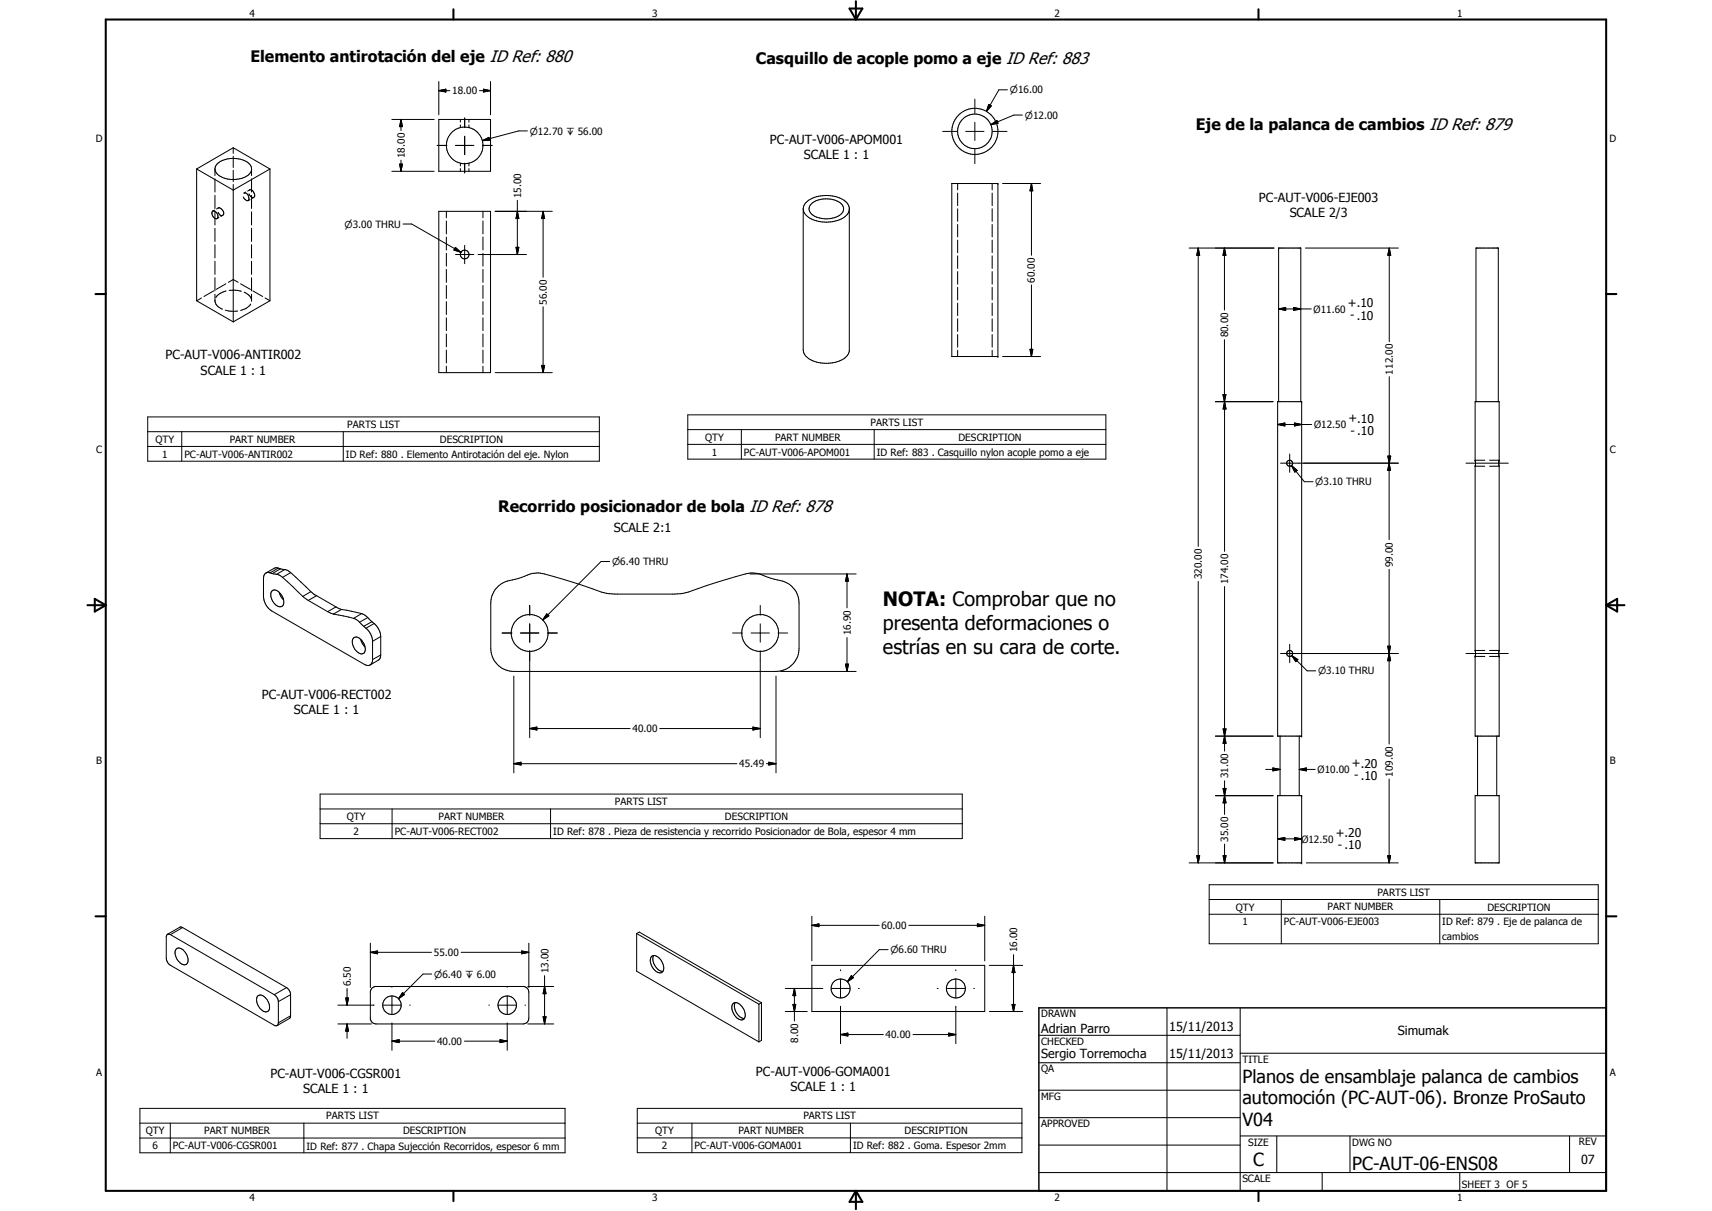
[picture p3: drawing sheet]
<svg xmlns="http://www.w3.org/2000/svg" width="594mm" height="420mm" viewBox="0 0 594 420" stroke-linecap="round" stroke-linejoin="round" font-family="sans-serif">
<g fill="none" stroke="#000" stroke-width=".35">
<path d="M152.3 31.5l2.4-.6v1zM152.3 28.3v11.5M152.3 31.5h3.8M166.4 31.5h3.8M167.8 30.9l2.4 .6-2.4 .4zM170.2 28.3v11.5M338.3 34.4v5M343.1 36.2l.9 .5-1.7 2zM349.6 31.2h-3l-4.3 7.5M354.8 39.9h-3l-8 3.4M68.2 58.6l12.7 7.4 12.8-7.4M68.2 58.6v45.8"/>
<path d="M74.6 58.6v2.3M80.9 51.3v1.9M80.9 54.2v3.9M80.9 59.1v3.9M80.9 51.3l-12.7 7.3M80.9 51.3l12.8 7.3M87.3 58.8a4.5 4.5 0 0 1-4.2 3.3 7.4 7.4 0 0 1-8.4-2.8 3.2 3.2 0 0 1 2.7-3.7 8.5 8.5 0 0 1 9.6 1.8l.3 1.1v2.4M93.7 58.6v45.8M136 59.4h14.7M136 41.4h14.7M138.7 56.9h1l-.6 2.5zM139.1 41.4l.6 2.5h-1z"/>
<path d="M139.1 41.4v3.9M139.1 55.6v3.8M151.7 50.5h3.4M152.3 41.4h17.9v18h-17.9zM158.1 50.5h6.3M159.8 41.4v1M159.8 43.3v1M159.8 56.6v1M159.8 58.5v.9M161.2 40.9v3.4M161.2 47.3v6.3M161.2 56.6v3.4"/>
<path d="M162.7 41.4v1M162.7 43.3v1M162.7 56.6v1M162.7 58.5v.9M167.4 48.8l2.3-1.1 .2 .9zM167.4 50.5h3.4M183 45.4h-3l-12.6 3.4M327.1 45.6h5M335.1 45.6h6.4M338.3 42.4v6.4M338.3 51.7v5.1M343.8 43.3l2.1-1.5 .4 1z"/>
<path d="M344.5 45.6h5M73.8 73.2a1.71 1.71 0 0 0 1.5 2.6M73.8 73.2a1.73 1.73 0 0 1 1.5 2.6M74.5 72.9l-.7 .3M74.6 62.1v4.5M74.6 67.8v4.5M74.6 73.5v4.6M74.6 79.2v4.6M75.7 73.7a1.3 1.3 0 0 0 1.6 1M75.8 72.1a1.84 1.84 0 0 1 1.6 2.5l-.1 .1M75.8 72.1l-.1 .1M75.8 72.1l-.7 .4"/>
<path d="M76 75.5l-.7 .3M77.3 74.7l-.7 .4M80.9 64v47.7M84.4 68.3a1.91 1.91 0 0 0 1.7 1.3M84.7 67a1.7 1.7 0 0 1 1.4 2.6M85.3 66.6l-.7 .4M86.4 67.3v.1M86.4 67.4a1.5 1.5 0 0 0 1.6 1.1M86.5 65.9h.1M86.6 65.9a1.65 1.65 0 0 1 1.5 .8 1.65 1.65 0 0 1-.1 1.8M86.6 65.9l-.7 .4M86.8 69.3l-.7 .3"/>
<path d="M87.3 62.1v4.5M87.3 67.8v4.5M87.3 73.5v4.6M87.3 79.2v4.6M88 68.5l-.6 .4M139.9 77.7h3l17 9.8M152.3 73.3h17.9v56h-17.9zM154.9 73.3v2.3M154.9 76.7v4.5M167.6 73.3v2.3M167.6 76.7v4.5M171.8 73.3h19.8"/>
<path d="M179.5 73.3l.5 2.5h-.9zM179.5 69.5v18.8M188.5 73.3l.5 2.5h-1zM188.5 73.3v22.9M278.7 72.4a5 5 0 0 0 4 4.1 11.4 11.4 0 0 0 11.3-2.1l.7-1.5M279.5 70.5a11.2 11.2 0 0 1 14.5 0l.7 1.6v49.7a6.3 6.3 0 0 1-5.9 4.1 9.6 9.6 0 0 1-9.8-3.3l-.3-1.1v-49.1zM281.3 71a8.3 8.3 0 0 1 11 .1 2.55 2.55 0 0 1-1.3 3.8 8.4 8.4 0 0 1-9.9-1.2 2.15 2.15 0 0 1 .2-2.7zM330.3 63.7h16v60h-16zM332.3 63.7v2.2M332.3 67v4.3M332.3 72.4v4.4M332.3 77.9v4.3"/>
<path d="M344.3 63.7v2.2M344.3 67v4.3M344.3 72.4v4.4M344.3 77.9v4.3M347.9 63.7h13.2M357.9 63.7l.5 2.5h-1zM357.9 63.7v24.9M74.6 84.9v4.6M74.6 90.6v4.6M74.6 96.4v4.5M78.4 98.5l-3.4 1.9M79.2 98l1.7-1 1.8 1"/>
<path d="M83.5 98.5l3.4 1.9M87.3 84.9v4.6M87.3 90.6v4.6M87.3 96.4v4.5M154.9 82.3v4.4M154.9 87.9v4.4M154.9 93.5v4.5M154.9 99.1v4.4M158 85.9l1.9 1.6-2.4-.8zM158.1 88.3h6.3M161.2 85.1v6.4M165.9 88.3h16.8"/>
<path d="M167.6 82.3v4.4M167.6 87.9v4.4M167.6 93.5v4.5M167.6 99.1v4.4M179.1 85.8h.9l-.5 2.5zM332.3 83.3v4.4M332.3 88.8v4.3M332.3 94.2v4.4M332.3 99.7v4.4M344.3 83.3v4.4M344.3 88.8v4.3M344.3 94.2v4.4"/>
<path d="M344.3 99.7v4.4M357.9 98.8v24.9M412.6 86.1h29.5M415.8 86.1l.5 2.5h-1zM415.8 86.1v103.5M424.9 86.1l.5 2.5h-1zM424.9 86.1v21.5M453 86.1h32.3M482.1 86.1l.5 2.5h-1zM482.1 86.1v32.4M68.2 104.4l12.7 7.3M69.9 103.4l-1.7 1"/>
<path d="M74.2 100.9l-3.4 2M74.6 102.1v2.3M74.6 104.2a3.4 3.4 0 0 0 2.6 3.1M78.2 107.6l1.6 .3h2.6M78.4 101a5.5 5.5 0 0 0-3.5 2.2M79.5 100.8h2.9l1.3 .2M84.7 101.4a3.9 3.9 0 0 1 2.6 2.6M87 105.5a5.4 5.4 0 0 1-3.5 2.2M87.3 102.1v2.4M87.8 100.9l3.3 2M92 103.4l1.7 1M93.7 104.4l-12.8 7.3"/>
<path d="M154.9 104.6v4.5M154.9 110.3v4.4M154.9 115.9v4.5M167.6 104.6v4.5M167.6 110.3v4.4M167.6 115.9v4.5M188.5 106.4v22.9M332.3 105.2v4.3M332.3 110.6v4.4M332.3 116.1v4.3M344.3 105.2v4.3M344.3 110.6v4.4"/>
<path d="M344.3 116.1v4.3M424.9 117.9v73.4M443.7 107.2l2.4-.5v1zM443.7 107.2h11.3M448.9 106.7l2.5 .5-2.5 .5zM154.9 121.5v4.4M154.9 127v2.3M167.6 121.5v4.4M167.6 127v2.3M171.8 129.3h19.8M188 126.8h1l-.5 2.5zM332.3 121.5v2.2"/>
<path d="M344.3 121.5v2.2M347.9 123.7h13.2M357.4 121.2h1l-.5 2.5zM421.7 139.4h20.1M424.4 136.9h1l-.5 2.5zM424.9 139.4l.5 2.5h-1zM443.3 139.4h8.4v116h-8.4zM443.7 139.4v-53.3h7.7v53.3M482.1 130.7l-.1 56.5M512.2 139.4v-53.3h7.7v53.3M51.3 144.7h156.7v15.3h-156.7zM51.3 149.8h156.7"/>
<path d="M51.3 154.9h156.7M63.1 149.8v10.2M119.1 149.8v10.2M238.7 143.9h145v15.4h-145zM238.7 149.1h145M238.7 154.2h145M257.3 149.1v10.2M303.4 149.1v10.2M443.3 147.3l2.5-.5v1zM443.3 147.3h11.9M447.5 157.5v6.4M449.2 146.8l2.5 .5-2.5 .5z"/>
<path d="M481.6 158.2h1l-.5 2.5zM511.9 159.7h3.3M516.9 159.7h3.3M520.2 159.7v-20.3h-8.3v116h8.3v-27.6M520.2 159.7v68.1M444.4 160.7h40.9M448.2 161.5l1.9 1.7-.8 .6zM448.2 161.5l4.4 5.6h3M482 160.7l.5 2.5h-1zM508.7 160.7h14.7M511.9 161.8h3.3M511.9 161.6v.1"/>
<path d="M516.9 161.8h3.3M92.3 198.8l-.7 .8-.2 1.1 .1 6.7a6.3 6.3 0 0 0 2.8 4.6l32.1 18.5a1.69 1.69 0 0 0 1.9 .3 1.69 1.69 0 0 0 1-1.5v-7.2a6.7 6.7 0 0 0-2.3-4.1M93.7 198.8h-1.4M93.7 198.8l.8 .2M94.5 199l1.5 .3M96 199.3l1 .3 1 .7M96.6 197.1l-2.9 1.7M96.6 197.1h-1.2l-3.1 1.7M96.6 197.1l.7 .3M97.3 197.4l1.5 .2M97.3 197.4l-2.8 1.6M98.8 197.6l1 .3 1.1 .8"/>
<path d="M98.8 197.6l-2.8 1.7M100.9 198.7l7 6.6M100.9 198.7l-2.9 1.6M211.6 194.8h-3l-20.3 20.3M260.3 199.1h36.8M293.9 199.1l.5 2.5h-1zM293.9 199.1v11.8M482 197.5v60.6M94.3 205.1a1.57 1.57 0 0 1 2.4 .2 3.7 3.7 0 0 1 1.3 5 2.68 2.68 0 0 1-3.5-2 3.3 3.3 0 0 1-.2-3.2zM96.9 205.5l.5 1.4 1 1.2M98 200.3l7.1 6.6M105.1 206.9l1.9 1.4"/>
<path d="M107 208.3l6.7 3.9M107.9 205.3l1.9 1.4M107.9 205.3l-2.8 1.6M109.8 206.7l6.8 3.9M109.8 206.7l-2.8 1.6M113.7 212.2l2 .9M115.7 213.1l7 1.4M116.6 210.6l1.9 .9M116.6 210.6l-2.9 1.6M118.5 211.5l7 1.4M118.5 211.5l-2.8 1.6M122.7 214.5l1 .5 1 .9"/>
<path d="M124.7 215.9l1.5 1.4M125.5 212.9l2.1 1.3M125.5 212.9l-2.8 1.6M126.2 217.3l.8 .7M127.6 214.2l1.5 1.5M127.6 214.2l-2.9 1.7M129.1 215.7l.7 .6M129.1 215.7l-2.9 1.6M129.8 216.3a6.4 6.4 0 0 1 2.3 4.6M129.8 216.3l-2.8 1.7M172.6 203.7a9.8 9.8 0 0 1 6.3-2.7l1.1-.3a16.4 16.4 0 0 1 6.9-1.9 185 185 0 0 1 22.8 6.9l3.7 .4 21.8-.1a16.7 16.7 0 0 0 6.9-1.7 131.6 131.6 0 0 1 18.5-5.5 11.2 11.2 0 0 1 6 1.5l1 .4a14.5 14.5 0 0 1 6.9 2.5 8 8 0 0 1 2.8 6.1v15.7a8.1 8.1 0 0 1-8 8h-91a8 8 0 0 1-8-8v-15.7a7.9 7.9 0 0 1 2.3-5.6zM174.2 219.6h3.4"/>
<path d="M180.6 219.6h6.4M183.8 210.1v3.3M183.8 216.5v6.3M189.7 213l.8 .7-2.2 1.4zM190 219.6h3.4M254.2 219.6h3.4M260.6 219.6h6.4M263.8 210.1v3.3M263.8 216.5v6.3M270 219.6h3.3M415.8 201.7v97.7M424.9 203.5v57.1"/>
<path d="M122.8 221.3a2.26 2.26 0 0 1 3 1.2 3.4 3.4 0 0 1 .5 4.1 2.31 2.31 0 0 1-3.1-1.3l-.8-1.5a2.31 2.31 0 0 1 .4-2.5zM125.2 221.8l.5 1.4 1 1.2M132.1 220.9l-2.8 1.6M132.1 227.2l-2.8 1.7M132.1 227.2l-.4 1.5-3.3 2M132.1 220.9v6.3M178.3 234.6v33.5M183.8 225.8v30.1M263.8 225.8v30.1M269.3 234.6v33.5M270.9 233h26.2M293.4 230.4h1l-.5 2.6z"/>
<path d="M293.9 221.2v11.8M444.4 226.7h40.8M447.5 223.6v6.3M448.3 227.5l2.1 1.4-.7 .7zM448.3 227.5l5.3 5.2h3M481.5 224.2h1l-.5 2.5zM481.5 224.2l1 5h-1l1-5zM482 226.7l.5 2.5h-1zM508.7 226.7h14.7M511.9 227.8h3.3M511.9 225.8h.1M511.9 225.7h3.3"/>
<path d="M511.9 227.6v.1M516.9 227.8h3.3M516.9 225.7h3.3M183.8 252.8l2.5-.5v1zM183.8 252.8h34.8M228.9 252.8h34.9M261.3 252.3l2.5 .5-2.5 .5zM421.8 255.4h20M424.4 252.9h1l-.5 2.5zM424.4 252.9l1 5h-1l1-5zM424.9 255.4l.5 2.5h-1zM444.2 255.4v20.7"/>
<path d="M450.8 255.4v20.7M512.7 255.4v20.7M519.4 255.4v20.7M111.1 275.5h222.8v15.5h-222.8zM178.3 265l2.5-.5v.9zM178.3 265h77.4M266 265h3.3M266.8 264.5l2.5 .5-2.5 .4zM421.8 276.1h20M424.4 273.6h1l-.5 2.5zM424.4 273.6l1 5h-1l1-5zM424.9 276.1l.5 2.5h-1z"/>
<path d="M424.9 270.9v11.7M439.2 267h5M441.7 266.4l2.5 .6-2.5 .5zM443.3 276.1h8.4v23.3h-8.4zM450.8 267l2.5-.6v1.1zM450.8 267h5.6M482 270.3v29.1M511.9 276.1h8.3v23.3h-8.3zM111.1 280.7h222.8M111.1 285.8h222.8M136.1 280.7v10.3M191 280.7v10.3"/>
<path d="M412.6 299.4h29.2M415.3 296.9h1l-.5 2.5zM424.4 296.9h1l-.5 2.5zM424.9 292.9v6.5M443.3 291l2.5-.4v.9zM443.3 291h8.4M449.2 290.6l2.5 .4-2.5 .5zM453.3 299.4h31.9M481.5 296.9h1l-.5 2.5zM281.7 317.9v15.5M341.7 317.9v15.5M419.6 307h135v20.4h-135z"/>
<path d="M419.6 312.1h135M419.6 317.2h135M444.6 312.1v15.3M499.6 312.1v15.3M59.1 324.3l-1.1-.1-.3 .9v7.3l.3 1.3 .6 .8 36.6 21.2a.89 .89 0 0 0 1 .1 .89 .89 0 0 0 .4-.9M59.1 324.3l36.1 20.8M61.1 329.4a2.14 2.14 0 0 1 3.2 1.1 3 3 0 0 1 .3 4.1 3.7 3.7 0 0 1-3.9-3.7zM63.4 321.8l-4.3 2.5M63.4 321.8l-.9-.2-4.4 2.5M63.4 321.8l36 20.8M128.5 330.4l2.5-.5v1zM128.5 327.2v15.4"/>
<path d="M128.5 330.4h21.2M149.8 337.9h-3l-8.5 8.6M160 330.4h23.5M181 329.9l2.5 .5-2.5 .5zM183.5 327.2v15.4M189 338.5v16.8M220.9 323.9v13.1l42.4 24.5M220.9 323.9l.9-.5 42.4 24.5M220.9 323.9l42.4 24.5M226.1 331.8a2.6 2.6 0 0 1 3.4 1.6 2.86 2.86 0 0 1 0 4.1 3.9 3.9 0 0 1-3.8-4l.1-1zM226.9 331.5a4.4 4.4 0 0 0 3.1 5.6M281.7 321.1l2.5-.6v1z"/>
<path d="M281.7 334.9h60v16h-60zM281.7 321.1h23.4M291.7 336.5v.3M291.7 339.8v6.3M295.4 338.5l.8 .7-2.2 1.4zM308.2 329.5h-3.1l-11.1 11.1M315.4 321.1h26.3M331.7 336.5v.3M331.7 339.8v6.3M339.2 320.5l2.5 .6-2.5 .4zM343.3 334.9h11.6M351.7 334.9l.5 2.5h-1z"/>
<path d="M351.7 331.2v19.7M89.5 345.5a2.31 2.31 0 0 1 3.1 1.3 3.5 3.5 0 0 1 .4 4 2.26 2.26 0 0 1-3-1.3 3.5 3.5 0 0 1-.5-4zM95.2 345.1a3.2 3.2 0 0 1 1.4 2.4M96.6 347.5v7.4M99.4 342.6l.9 .9 .5 1.3v7.9l-.3 .7-4.3 2.4M99.4 342.6l-4.2 2.5M100.8 345.1l-4.2 2.4M100.8 352.4l-4.2 2.5M117.3 355.3h11.6M117.3 348.7h12.5M120 346.2h.9l-.5 2.5zM120.4 355.3l.5 2.5h-.9z"/>
<path d="M120.4 342.9v5.8M120.4 355.3v5M129.2 342.7l1-.4h51.7a1.98 1.98 0 0 1 1.6 2v8.9a2 2 0 0 1-2 2.1h-51a1.98 1.98 0 0 1-2-1.7v-9.7zM132.8 348.7h6.4M136 342.4v.2M136 345.6v6.3M136 354.9v9.5M139.7 344.4l.7 .7-2.1 1.4zM142.1 348.7h.3M169.6 348.7h.2M172.8 348.7h6.4M176 342.4v.2"/>
<path d="M176 345.6v6.3M176 354.9v9.5M182.2 348.7h.2M183.1 342.3h9M183.1 355.3h9M188.5 352.8h1l-.5 2.5zM189 342.3l.5 2.5h-1zM254.3 348.3a1.87 1.87 0 0 1 3 .7 3.6 3.6 0 0 1 .7 4.7 3.6 3.6 0 0 1-4-3.4v-1.1zM255.1 347.9a4.3 4.3 0 0 0 3.2 5.5M263.3 348.4v13.1M264.2 347.9v13.1l-.9 .5M264.2 347.9l-.9 .5"/>
<path d="M272.5 350.9h7.6M272.5 342.9h13M275.2 348.5h.9l-.4 2.4zM275.7 342.9l.4 2.5h-.9zM275.7 342.9v11.3M288.5 342.9h6.3M291.7 358.9l2.5-.5v1.1zM291.7 358.9h14.8M291.7 349.1v13M297.9 342.9h.2M316.8 358.9h14.9M325.2 342.9h.3"/>
<path d="M328.5 342.9h6.3M329.2 358.4l2.5 .5-2.5 .6zM331.7 349.1v13M337.9 342.9h.3M343.3 350.9h11.6M351.2 348.5h1l-.5 2.4zM360.5 359.2h69.9M405 349.7v63.5M430.4 349.7v63.5M136 361.2l2.5-.5v1zM136 361.2h14.9M161.2 361.2h14.8"/>
<path d="M173.5 360.7l2.5 .5-2.5 .5zM360.5 368.7h69.9M360.5 378.2h69.9M430.4 365.4h127M48.5 384.6h147.6v15.4h-147.6zM48.5 389.7h147.6M48.5 394.8h147.6M59.1 389.7v10.3M105.4 389.7v10.3M221.1 384.6h133.5v15.3h-133.5zM221.1 389.7h133.5M221.1 394.8h133.5"/>
<path d="M240.1 389.7v10.2M295.1 389.7v10.2M360.5 387.8h69.9M360.5 397.3h69.9M430.4 394.1h127M443.1 394.1v12.7M468.5 394.1v12.7M544.7 394.1v12.7M360.5 406.8h196.9M458.8 406.8v6.4M506.6 406.8v6.4"/>
<circle cx="161.2" cy="50.4" r="6.4"/>
<circle cx="338.3" cy="45.6" r="8"/>
<circle cx="338.3" cy="45.6" r="6"/>
<circle cx="161.2" cy="88.3" r="1.51"/>
<circle cx="447.5" cy="160.7" r="1.05"/>
<circle cx="183.8" cy="219.6" r="6.4"/>
<circle cx="263.8" cy="219.6" r="6.4"/>
<circle cx="447.5" cy="226.7" r="1.03"/>
<circle cx="136" cy="348.8" r="3.2"/>
<circle cx="176" cy="348.7" r="3.2"/>
<circle cx="291.7" cy="342.9" r="3.3"/>
<circle cx="331.7" cy="342.9" r="3.3"/>
</g>
<g fill="#000">
<circle cx="346.3" cy="63.7" r=".18"/>
<circle cx="443.7" cy="86.1" r=".18"/>
<circle cx="346.3" cy="123.7" r=".18"/>
<circle cx="451.7" cy="139.4" r=".18"/>
<circle cx="511.9" cy="159.7" r=".18"/>
<circle cx="520.2" cy="159.7" r=".18"/>
<circle cx="511.9" cy="227.8" r=".18"/>
<circle cx="520.2" cy="227.8" r=".18"/>
<circle cx="451.7" cy="255.4" r=".18"/>
<circle cx="451.7" cy="276.1" r=".18"/>
<circle cx="451.7" cy="299.4" r=".18"/>
</g>
<g fill="none" stroke="#000" stroke-width=".71">
<path d="M36.7 6.8h520.7v406.4h-520.7zM157.3 3.2v3.6M294.8 3h4.4l-2.2 3.8zM297 .4v6.4M436.7 3.2v3.6M33.1 102h3.6M557.4 102h3.5M30.3 210h6.4M32.9 207.8l3.8 2.2-3.8 2.2zM557.4 210h6.3M557.4 210l3.8-2.2v4.4zM33.1 317.9h3.6"/>
<path d="M557.4 317.9h3.5M157.3 413.2v3.5M297 413.2v6.3M297 413.2l2.2 3.8h-4.4zM436.7 413.2v3.5"/>
</g>
<path d="M360.5 349.7h196.9v63.5h-196.9z" fill="none" stroke="#000" stroke-width=".51"/>
<g fill="#000">
<path d="M152.3 31.5l2.4-.6v1zM167.8 30.9l2.4 .6-2.4 .4zM343.1 36.2l.9 .5-1.7 2zM138.7 56.9h1l-.6 2.5zM139.1 41.4l.6 2.5h-1zM167.4 48.8l2.3-1.1 .2 .9zM343.8 43.3l2.1-1.5 .4 1zM179.5 73.3l.5 2.5h-.9zM188.5 73.3l.5 2.5h-1zM357.9 63.7l.5 2.5h-1zM158 85.9l1.9 1.6-2.4-.8zM179.1 85.8h.9l-.5 2.5z"/>
<path d="M415.8 86.1l.5 2.5h-1zM424.9 86.1l.5 2.5h-1zM482.1 86.1l.5 2.5h-1zM443.7 107.2l2.4-.5v1zM448.9 106.7l2.5 .5-2.5 .5zM188 126.8h1l-.5 2.5zM357.4 121.2h1l-.5 2.5zM424.4 136.9h1l-.5 2.5zM424.9 139.4l.5 2.5h-1zM443.3 147.3l2.5-.5v1zM449.2 146.8l2.5 .5-2.5 .5zM481.6 158.2h1l-.5 2.5z"/>
<path d="M448.2 161.5l1.9 1.7-.8 .6zM482 160.7l.5 2.5h-1zM189.7 213l.8 .7-2.2 1.4zM293.9 199.1l.5 2.5h-1zM293.4 230.4h1l-.5 2.6zM448.3 227.5l2.1 1.4-.7 .7zM481.5 224.2h1l-.5 2.5zM482 226.7l.5 2.5h-1zM183.8 252.8l2.5-.5v1zM261.3 252.3l2.5 .5-2.5 .5zM424.4 252.9h1l-.5 2.5zM424.9 255.4l.5 2.5h-1z"/>
<path d="M178.3 265l2.5-.5v.9zM266.8 264.5l2.5 .5-2.5 .4zM424.4 273.6h1l-.5 2.5zM424.9 276.1l.5 2.5h-1zM441.7 266.4l2.5 .6-2.5 .5zM450.8 267l2.5-.6v1.1zM415.3 296.9h1l-.5 2.5zM424.4 296.9h1l-.5 2.5zM443.3 291l2.5-.4v.9zM449.2 290.6l2.5 .4-2.5 .5zM481.5 296.9h1l-.5 2.5zM128.5 330.4l2.5-.5v1z"/>
<path d="M181 329.9l2.5 .5-2.5 .5zM281.7 321.1l2.5-.6v1zM295.4 338.5l.8 .7-2.2 1.4zM339.2 320.5l2.5 .6-2.5 .4zM351.7 334.9l.5 2.5h-1zM120 346.2h.9l-.5 2.5zM120.4 355.3l.5 2.5h-.9zM139.7 344.4l.7 .7-2.1 1.4zM188.5 352.8h1l-.5 2.5zM189 342.3l.5 2.5h-1zM275.2 348.5h.9l-.4 2.4zM275.7 342.9l.4 2.5h-.9z"/>
<path d="M291.7 358.9l2.5-.5v1.1zM329.2 358.4l2.5 .5-2.5 .6zM351.2 348.5h1l-.5 2.4zM136 361.2l2.5-.5v1zM173.5 360.7l2.5 .5-2.5 .5z"/>
</g>
<g font-size="6.9">
<text x="306.4" y="210.4">NOTA: Comprobar que no</text>
<text x="306.4" y="218.6">presenta deformaciones o</text>
<text x="306.4" y="226.8">estrías en su cara de corte.</text>
</g>
<g font-size="6.3">
<text x="431.1" y="375.6">Planos de ensamblaje palanca de cambios</text>
<text x="431.1" y="383.2">automoción (PC-AUT-06). Bronze ProSauto</text>
<text x="431.1" y="390.7">V04</text>
<text x="434.8" y="404.7">C</text>
<text x="469.2" y="405.9">PC-AUT-06-ENS08</text>
</g>
<g font-size="5.5">
<text x="86.9" y="21.4">Elemento antirotación del eje ID Ref: 880</text>
<text x="262.3" y="22.1">Casquillo de acople pomo a eje ID Ref: 883</text>
<text x="415" y="45">Eje de la palanca de cambios ID Ref: 879</text>
<text x="172.9" y="177.8">Recorrido posicionador de bola ID Ref: 878</text>
</g>
<g font-size="4.4">
<text x="267.2" y="50">PC-AUT-V006-APOM001</text>
<text x="278.9" y="55.3">SCALE 1 : 1</text>
<text x="436.9" y="69.9">PC-AUT-V006-EJE003</text>
<text x="447.5" y="75.2">SCALE 2/3</text>
<text x="57.4" y="124.7">PC-AUT-V006-ANTIR002</text>
<text x="69.6" y="130">SCALE 1 : 1</text>
<text x="213" y="184.4">SCALE 2:1</text>
<text x="90.8" y="242.5">PC-AUT-V006-RECT002</text>
<text x="102" y="247.7">SCALE 1 : 1</text>
<text x="361.3" y="358.4">Adrian Parro</text>
<text x="405.7" y="357.7">15/11/2013</text>
<text x="485" y="359.2">Simumak</text>
<text x="361.3" y="367.1">Sergio Torremocha</text>
<text x="405.7" y="367.2">15/11/2013</text>
<text x="93.8" y="374.1">PC-AUT-V006-CGSR001</text>
<text x="262.3" y="373.3">PC-AUT-V006-GOMA001</text>
<text x="105.2" y="379.3">SCALE 1 : 1</text>
<text x="274.4" y="378.5">SCALE 1 : 1</text>
<text x="548.6" y="403.9">07</text>
</g>
<g font-size="4.2">
<text x="467.7" y="106.4">+.10</text>
<text x="468.5" y="110.7">- .10</text>
<text x="467.9" y="146.5">+.10</text>
<text x="468.7" y="150.8">- .10</text>
<text x="469.1" y="266.1">+.20</text>
<text x="469.9" y="270.4">- .10</text>
<text x="463.5" y="290.3">+.20</text>
<text x="464.3" y="294.5">- .10</text>
</g>
<g font-size="3.5">
<text x="86.6" y="5.8">4</text>
<text x="226.3" y="5.8">3</text>
<text x="365.9" y="5.8">2</text>
<text x="505.6" y="5.8">1</text>
<text x="156.9" y="32.7">18.00</text>
<text x="33.3" y="49.4">D</text>
<text x="558.5" y="49.4">D</text>
<text x="140.5" y="54.8" transform="rotate(-90 140.5 54.8)">18.00</text>
<text x="180.8" y="68.7" transform="rotate(-90 180.8 68.7)">15.00</text>
<text x="359.1" y="98.1" transform="rotate(-90 359.1 98.1)">60.00</text>
<text x="189.8" y="105.7" transform="rotate(-90 189.8 105.7)">56.00</text>
<text x="455.8" y="108.5">Ø11.60</text>
<text x="426.2" y="117.1" transform="rotate(-90 426.2 117.1)">80.00</text>
<text x="483.4" y="130" transform="rotate(-90 483.4 130)">112.00</text>
<text x="120.5" y="148.5">PARTS LIST</text>
<text x="302.1" y="147.8">PARTS LIST</text>
<text x="456" y="148.6">Ø12.50</text>
<text x="53.9" y="153.6">QTY</text>
<text x="79.7" y="153.6">PART NUMBER</text>
<text x="152.6" y="153.6">DESCRIPTION</text>
<text x="244.7" y="153">QTY</text>
<text x="268.9" y="152.9">PART NUMBER</text>
<text x="332.6" y="153">DESCRIPTION</text>
<text x="33.4" y="157.3">C</text>
<text x="56.3" y="158.8">1</text>
<text x="64" y="158.8">PC-AUT-V006-ANTIR002</text>
<text x="120.1" y="158.9">ID Ref: 880 . Elemento Antirotación del eje. Nylon</text>
<text x="247.1" y="158.1">1</text>
<text x="258.1" y="158.1">PC-AUT-V006-APOM001</text>
<text x="304.2" y="158.1">ID Ref: 883 . Casquillo nylon acople pomo a eje</text>
<text x="558.6" y="157.3">C</text>
<text x="483.3" y="196.8" transform="rotate(-90 483.3 196.8)">99.00</text>
<text x="417.1" y="201" transform="rotate(-90 417.1 201)">320.00</text>
<text x="426.2" y="202.7" transform="rotate(-90 426.2 202.7)">174.00</text>
<text x="295.2" y="220.4" transform="rotate(-90 295.2 220.4)">16.90</text>
<text x="219.5" y="254">40.00</text>
<text x="33.4" y="265.2">B</text>
<text x="256.5" y="266.2">45.49</text>
<text x="457.2" y="268.3">Ø10.00</text>
<text x="483.3" y="269.5" transform="rotate(-90 483.3 269.5)">109.00</text>
<text x="558.6" y="265.2">B</text>
<text x="426.2" y="270.1" transform="rotate(-90 426.2 270.1)">31.00</text>
<text x="213.4" y="279.4">PARTS LIST</text>
<text x="120.3" y="284.5">QTY</text>
<text x="152.2" y="284.5">PART NUMBER</text>
<text x="251.6" y="284.5">DESCRIPTION</text>
<text x="122.6" y="289.6">2</text>
<text x="137" y="289.6">PC-AUT-V006-RECT002</text>
<text x="192" y="289.7">ID Ref: 878 . Pieza de resistencia y recorrido Posicionador de Bola, espesor 4 mm</text>
<text x="426.2" y="292.1" transform="rotate(-90 426.2 292.1)">35.00</text>
<text x="451.6" y="292.4">Ø12.50</text>
<text x="478" y="310.8">PARTS LIST</text>
<text x="428.8" y="315.9">QTY</text>
<text x="460.7" y="315.9">PART NUMBER</text>
<text x="516.2" y="315.9">DESCRIPTION</text>
<text x="305.9" y="322.3">60.00</text>
<text x="431.2" y="321.1">1</text>
<text x="445.5" y="321.1">PC-AUT-V006-EJE003</text>
<text x="500.5" y="321.1">ID Ref: 879 . Eje de palanca de</text>
<text x="500.5" y="326.2">cambios</text>
<text x="150.6" y="331.7">55.00</text>
<text x="353" y="330.4" transform="rotate(-90 353 330.4)">16.00</text>
<text x="190.3" y="337.7" transform="rotate(-90 190.3 337.7)">13.00</text>
<text x="121.7" y="342.2" transform="rotate(-90 121.7 342.2)">6.50</text>
<text x="361.3" y="353">DRAWN</text>
<text x="151.7" y="362.5">40.00</text>
<text x="276.9" y="361.8" transform="rotate(-90 276.9 361.8)">8.00</text>
<text x="307.3" y="360.2">40.00</text>
<text x="361.3" y="362.5">CHECKED</text>
<text x="431.1" y="368.7">TITLE</text>
<text x="33.4" y="373.2">A</text>
<text x="361.3" y="372.1">QA</text>
<text x="558.6" y="373.2">A</text>
<text x="361.3" y="381.6">MFG</text>
<text x="113.2" y="388.4">PARTS LIST</text>
<text x="278.8" y="388.4">PARTS LIST</text>
<text x="50.6" y="393.5">QTY</text>
<text x="70.9" y="393.5">PART NUMBER</text>
<text x="139.9" y="393.5">DESCRIPTION</text>
<text x="227.4" y="393.5">QTY</text>
<text x="256.2" y="393.5">PART NUMBER</text>
<text x="313.9" y="393.5">DESCRIPTION</text>
<text x="361.3" y="391.1">APPROVED</text>
<text x="52.9" y="398.7">6</text>
<text x="60" y="398.7">PC-AUT-V006-CGSR001</text>
<text x="106.4" y="398.8">ID Ref: 877 . Chapa Sujección Recorridos, espesor 6 mm</text>
<text x="229.7" y="398.7">2</text>
<text x="241" y="398.7">PC-AUT-V006-GOMA001</text>
<text x="296" y="398.7">ID Ref: 882 . Goma. Espesor 2mm</text>
<text x="433.1" y="397.5">SIZE</text>
<text x="469.2" y="397.5">DWG NO</text>
<text x="547.9" y="397.4">REV</text>
<text x="431.1" y="410.2">SCALE</text>
<text x="507.3" y="412.3">SHEET 3 OF 5</text>
<text x="86.6" y="416.7">4</text>
<text x="226.3" y="416.7">3</text>
<text x="365.9" y="416.7">2</text>
<text x="505.6" y="416.7">1</text>
</g>
<g font-size="3.3">
<text x="350.4" y="32.4">n16.00</text>
<text x="355.6" y="41.1">n12.00</text>
<text x="183.8" y="46.7">n12.70 x 56.00</text>
<text x="119.5" y="79">n3.00 THRU</text>
<text x="456.4" y="168.4">n3.10 THRU</text>
<text x="212.4" y="196.1">n6.40 THRU</text>
<text x="457.4" y="234">n3.10 THRU</text>
<text x="309" y="330.8">n6.60 THRU</text>
<text x="150.7" y="339.2">n6.40 x 6.00</text>
</g>
</svg>
